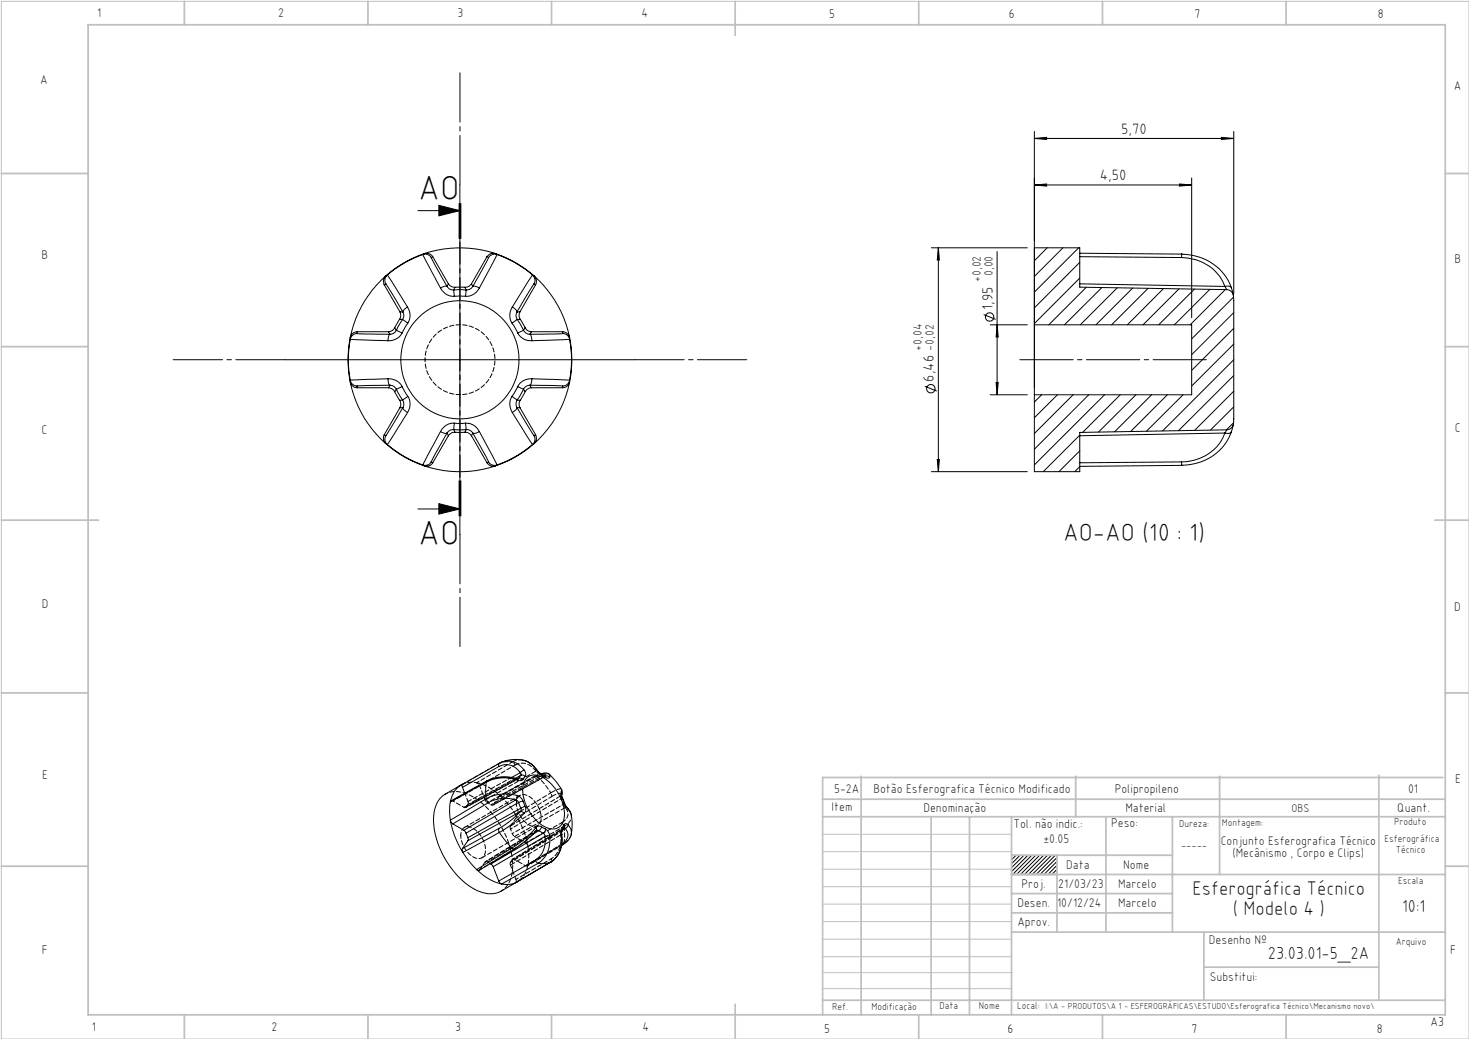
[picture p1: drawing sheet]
<svg xmlns="http://www.w3.org/2000/svg" width="420mm" height="297mm" viewBox="0 0 420 297" stroke-linecap="round" stroke-linejoin="round" font-family="sans-serif">
<g fill="none" stroke="#000" stroke-width=".29">
<path d="M295.7 39.6l3.5-.3v.6zM295.7 37.6v73.2M295.7 39.6h57M349.2 39.3l3.5 .3-3.5 .3zM352.7 37.6v46.4M125.5 58.7l6 1.5-6 1.5zM131.3 58.2v10M131.5 52.8v100.1M131.5 58.2v10M131.8 58.2v10M295.7 52.9l3.5-.3v.6zM295.7 52.9h45"/>
<path d="M337.2 52.6l3.5 .3-3.5 .3zM340.7 50.9v39.9M110.3 78.9a2.06 2.06 0 0 0-.4 2.5M110.3 78.9a31.7 31.7 0 0 0-10.1 17.5M110.7 78.6l5.8 9.2M110.7 78.6a1.96 1.96 0 0 0-.4 2.5M110.7 78.6l-.4 .3M119.5 60.2h12M120.9 72.7l5 9.6M120.9 72.7a31.4 31.4 0 0 0-10.2 5.9M120.9 72.7a2.07 2.07 0 0 1 2.4 .9M121.4 72.5l-.5 .2"/>
<path d="M121.4 72.5a2.09 2.09 0 0 1 2.3 .9M121.4 72.5a32.6 32.6 0 0 0-11.1 6.4M121.4 72.5a32.1 32.1 0 0 1 20.2 0M123.3 73.6l4.5 8.3M123.7 73.4l-.4 .2M123.7 73.4l4.5 7.7M139.2 73.4l-4.4 7.7M139.2 73.4l.5 .2M139.7 73.6l-4.5 8.3M141.6 72.5l.5 .2M141.6 72.5a2.05 2.05 0 0 0-2.4 .9M141.6 72.5a32.3 32.3 0 0 1 11.1 6.4"/>
<path d="M142.1 72.7l-5 9.6M142.1 72.7a31.4 31.4 0 0 1 10.2 5.9M142.1 72.7a2.07 2.07 0 0 0-2.4 .9M152.3 78.6l-5.8 9.2M152.3 78.6a1.96 1.96 0 0 1 .4 2.5M152.3 78.6l.4 .3M152.7 78.9h.1a1.98 1.98 0 0 1 .3 2.5M152.7 78.9a32.3 32.3 0 0 1 10.1 17.5M266.3 70.8h27.4M268.3 70.8l.3 3.5h-.6zM268.3 70.8v64M285.1 71.9v41"/>
<path d="M295.7 70.8h13v11.3l42 .7a2.5 2.5 0 0 1 2 3v34.7a2.15 2.15 0 0 1-2 2.4l-42 .7v11.2h-13v-21.9M299.4 70.8l-3.7 3.7M303.9 70.8l-8.2 8.2M308.4 70.8l-12.7 12.7M308.7 75l-13 13M308.7 79.5l-13 13M308.7 72.4l29.1 .2M308.7 73.4l29.1 .2M337.8 72.7a14.9 14.9 0 0 1 14.3 9.5M337.8 72.6h.1M337.8 72.6v1M337.8 73.6a13.2 13.2 0 0 1 12.4 8.3"/>
<path d="M100.2 97a30.8 30.8 0 0 0 0 11.7M100.2 97l10.7 .4M100.2 96.4v.6M100.2 96.4a30.9 30.9 0 0 0 0 12.9M102.1 95.4l9.4 .2M102.1 95.4a1.96 1.96 0 0 0-1.9 1.6M102.1 94.8a1.94 1.94 0 0 0-1.9 1.6M102.1 94.8v.6M102.1 94.8h9M109.9 81.4l4.4 7.7M110.3 81.1l4.9 8.1M110.3 81.1l-.4 .3"/>
<path d="M111.1 94.8l.4 .8M111.5 95.6a2.01 2.01 0 0 0-.6 1.8M112.9 93.7l.4 .7M112.9 93.7a1.98 1.98 0 0 1-1.8 1.1M113.3 94.4a1.91 1.91 0 0 1-1.8 1.2M113.3 94.4l1.7 .8M114.3 91.3h.8M114.3 91.3l-1.4 2.4M114.3 89.1a2.08 2.08 0 0 1 0 2.2M114.3 89.1l.9 .1M115 95.2a4.1 4.1 0 0 1-4.1 2.2M115.1 91.3l1.5 1.1"/>
<path d="M115.1 91.3l-1.8 3.1M115.2 89.2a1.93 1.93 0 0 1-.1 2.1M116.5 87.8a4.2 4.2 0 0 1 .1 4.6M116.5 87.8a2.12 2.12 0 0 0-1.3 1.4M116.6 92.4l-1.6 2.8M125.9 82.3l.4 .6a3.9 3.9 0 0 0 3.6 1.8M127.8 81.9a1.93 1.93 0 0 0 1.9 1M127.8 81.9a2.24 2.24 0 0 0-1.9 .4M128.2 81.1a2.11 2.11 0 0 0 1.9 1M128.2 81.1l-.4 .8M129.7 82.9l.2 1.8M129.7 82.9h3.6"/>
<path d="M129.9 84.7h3.2M130.1 82.1l-.4 .8M130.1 82.1h2.8M132.9 82.1l.4 .8M133.3 82.9l-.2 1.8M134.8 81.1a2.05 2.05 0 0 1-1.9 1M134.8 81.1l.4 .8M135.2 81.9a2.09 2.09 0 0 1-1.9 1M135.2 81.9a2.24 2.24 0 0 1 1.9 .4M137.1 82.3a4.2 4.2 0 0 1-4 2.4M146.4 92.4l1.6 2.8M146.5 87.8a4.2 4.2 0 0 0-.1 4.6"/>
<path d="M146.5 87.8a2.12 2.12 0 0 1 1.3 1.4M147.8 89.2a1.96 1.96 0 0 0 .1 2.1M147.9 91.3l-1.5 1.1M147.9 91.3l1.8 3.1M148 95.2a4.2 4.2 0 0 0 4 2.2M148.7 89.1a1.99 1.99 0 0 0 0 2.2M148.7 89.1l-.9 .1M148.7 91.3h-.8M148.7 91.3l1.4 2.4M149.7 94.4a2.05 2.05 0 0 0 1.8 1.2M149.7 94.4l-1.7 .8M150.1 93.7l-.4 .7"/>
<path d="M150.1 93.7a1.94 1.94 0 0 0 1.8 1.1M151.5 95.6a2.01 2.01 0 0 1 .5 1.8M151.9 94.8l-.4 .8M151.9 94.8h9M152.7 81.1l-4.9 8.1M152.7 81.1l.4 .3M153.1 81.4l-4.4 7.7M160.9 95.4l-9.4 .2M160.9 95.4a1.96 1.96 0 0 1 1.9 1.6M160.9 94.8a2.05 2.05 0 0 1 1.9 1.6M160.9 94.8v.6M162.8 97l-10.8 .4"/>
<path d="M162.8 97a30.8 30.8 0 0 1 0 11.7M162.8 96.4v.6M162.8 96.4a30.9 30.9 0 0 1 0 12.9M281.2 89.9l3.5 1.4M283.1 92.8h10.6M285.1 92.8l.3 3.5h-.6zM295.7 92.8h45v20.1h-45zM308.7 81.1l41.5 .8M310.6 82.1l-10.7 10.7M315 82.2l-10.7 10.6M319.4 82.3l-10.5 10.5M323.8 82.3l-10.5 10.5"/>
<path d="M328.3 82.4l-10.5 10.4M332.7 82.5l-10.4 10.3M337.1 82.6l-10.3 10.2M341.5 82.7l-10.2 10.1M345.9 82.7l-10.1 10.1M350.2 81.9l.5 .9M350.2 81.9a1.68 1.68 0 0 1 1.9 .3M350.3 82.8l-10 10M352.1 82.2l.5 2.3M352.7 84.9l-12 12M352.7 89.4l-12 12M352.7 93.9l-12 12"/>
<path d="M352.7 98.4l-12 11.9M81.5 102.8h100M100.2 108.7a1.96 1.96 0 0 0 1.9 1.6M100.2 108.7v.6M100.2 109.3a1.94 1.94 0 0 0 1.9 1.5M100.2 109.3a31.8 31.8 0 0 0 10.1 17.5M102.1 110.8h9M102.1 110.3v.5M110.9 108.3h.8a4 4 0 0 1 3.3 2.2M110.9 108.3l-10.7 .4M110.9 108.3a2.16 2.16 0 0 0 .6 1.8M111.1 110.8a2.13 2.13 0 0 1 1.8 1.2"/>
<path d="M111.5 110.1a1.95 1.95 0 0 1 1.8 1.2M111.5 110.1l-9.4 .2M111.5 110.1l-.4 .7M112.9 112l1.4 2.4M113.3 111.3l1.8 3.1M113.3 111.3l-.4 .7M114.3 114.4a1.99 1.99 0 0 1 0 2.2M114.3 116.6l-4.4 7.7M115 110.5l1.6 2.8M115 110.5l-1.7 .8M115.1 114.4a1.97 1.97 0 0 1 .1 2.1M115.1 114.4h-.8"/>
<path d="M115.2 116.5a2.12 2.12 0 0 0 1.3 1.4M115.2 116.5l-4.9 8M115.2 116.5l-.9 .1M116.5 117.9l-5.8 9.2M116.6 113.3a4.3 4.3 0 0 1-.1 4.6M116.6 113.3l-1.5 1.1M146.4 113.3a4.2 4.2 0 0 0 .1 4.6M146.4 113.3l1.5 1.1M146.5 117.9l5.8 9.2M147.8 116.5a2.12 2.12 0 0 1-1.3 1.4M147.8 116.5l4.9 8M147.8 116.5l.9 .1"/>
<path d="M147.9 114.4a1.91 1.91 0 0 0-.1 2.1M147.9 114.4h.8M148 110.5l-1.6 2.8M148 110.5l1.7 .8M148.7 116.6l4.4 7.7M148.7 114.4a2.1 2.1 0 0 0 0 2.2M149.7 111.3l-1.8 3.1M149.7 111.3l.4 .7M150.1 112l-1.4 2.4M151.5 110.1a1.94 1.94 0 0 0-1.8 1.2M151.5 110.1l9.4 .2M151.5 110.1l.4 .7"/>
<path d="M151.9 110.8a2.16 2.16 0 0 0-1.8 1.2M151.9 110.8h9M152 108.3l10.8 .4M152 108.3h-.6a3.9 3.9 0 0 0-3.4 2.2M152 108.3a2.16 2.16 0 0 1-.5 1.8M160.9 110.3v.5M162.8 108.7a1.96 1.96 0 0 1-1.9 1.6M162.8 108.7v.6M162.8 109.3a1.98 1.98 0 0 1-1.9 1.5M162.8 109.3a31.8 31.8 0 0 1-10.1 17.5M264.4 110.4l3.4 1.4M283.1 112.9h10.6"/>
<path d="M284.8 109.3h.6l-.3 3.6zM297.8 112.9l-2.1 2M302.3 112.9l-6.6 6.5M306.8 112.9l-11.1 11M311.3 112.9l-15.6 15.5M315.8 112.9l-20.1 20M320.3 112.9l-10.8 10.7M324.8 112.9l-10.7 10.6M329.2 112.9l-10.5 10.5M333.8 112.9l-10.5 10.5M338.2 112.9l-10.4 10.4M352.7 102.8l-20.3 20.4"/>
<path d="M352.7 107.3l-15.8 15.8M352.7 111.8l-11.2 11.2M352.7 116.3l-6.6 6.6M109.9 124.3a1.95 1.95 0 0 0 .4 2.5M109.9 124.3l.4 .2M110.3 126.8l.4 .3M110.3 126.8a32 32 0 0 0 11.1 6.4M110.3 124.5a2.02 2.02 0 0 0 .4 2.6M110.7 127.1a32.2 32.2 0 0 0 10.2 5.8M120.9 132.9l.5 .3M121.4 133.2a32.1 32.1 0 0 0 20.2 0M123.3 132a1.96 1.96 0 0 1-2.4 .9"/>
<path d="M123.3 132l.4 .3M123.7 132.3v.1a2.04 2.04 0 0 1-2.3 .8M125.9 123.4l-5 9.5M125.9 123.4a2.02 2.02 0 0 0 1.9 .4M127.8 123.8l-4.5 8.2M127.8 123.8l.4 .8M128.2 124.6l-4.5 7.7M129.7 122.8a1.96 1.96 0 0 0-1.9 1M129.7 122.8h3.6M129.7 122.8l.4 .8M129.9 121h3.2M129.9 121a4.1 4.1 0 0 0-4 2.4"/>
<path d="M129.9 121l-.2 1.8M130.1 123.6a2.05 2.05 0 0 0-1.9 1M130.1 123.6h2.8M131.3 137.5v10M131.5 137.5v10M131.8 137.5v10zM132.9 123.6a1.91 1.91 0 0 1 1.9 1M133.1 121a4.2 4.2 0 0 1 4 2.4M133.1 121l.2 1.8M133.3 122.8a2 2 0 0 1 1.9 1M133.3 122.8l-.4 .8M134.8 124.6l4.4 7.7"/>
<path d="M135.2 123.8l4.5 8.2M135.2 123.8l-.4 .8M137.1 123.4l5 9.5M137.1 123.4a2.02 2.02 0 0 1-1.9 .4M139.2 132.3a2.03 2.03 0 0 0 2.4 .9M139.7 132a1.96 1.96 0 0 0 2.4 .9M139.7 132l-.5 .3M142.1 132.9l-.5 .3M152.3 127.1a32.2 32.2 0 0 1-10.2 5.8M152.7 124.5a2.02 2.02 0 0 1-.4 2.6M152.7 126.8l-.4 .3M152.7 126.8a31.7 31.7 0 0 1-11.1 6.4"/>
<path d="M153.1 124.3v.1a1.96 1.96 0 0 1-.4 2.4M153.1 124.3l-.4 .2M266.3 134.8h27.4M268 131.3h.6l-.3 3.5zM308.7 124.4l-10.4 10.4M308.7 128.9l-5.9 5.9M308.7 133.4l-1.4 1.4M337.8 133h.1M337.8 133l-29.1 .3M337.8 132v1M337.8 132l-29.1 .3M350.2 123.8a12.9 12.9 0 0 1-12.4 8.2"/>
<path d="M350.2 123.8l-41.5 .8M352 123.4a14.6 14.6 0 0 1-14.2 9.6M352.6 121.3v.3a3.3 3.3 0 0 1-.9 2.2h-1.5M352.7 120.8l-2 2.1-.5 .9M119.5 145.5h12M125.5 144l6 1.5-6 1.5zM142.6 219.1a4.6 4.6 0 0 1 6.2 1.8M142.6 219.1l-10.4 6M142.7 218.3l-10.5 5.9v.9M142.7 218.3l-.1 .8M143.4 217.9l-.7 .4M143.4 217.9a5.4 5.4 0 0 1 6.5 2.3"/>
<path d="M149.5 217.3a10.2 10.2 0 0 0-6.1 .6M149.5 217.3a6.2 6.2 0 0 1 3.9 2.7M149.5 217.3l1.1 .3a6.6 6.6 0 0 1 2.6 2.3M153.2 219.9l1.6 1.6M153.2 219.9l.2 .1M153.4 220l1.2 1.1M128.8 234.5l.7 1M128.8 229.2l-.2 1.9 .2 3.4M128.8 234.5a24.9 24.9 0 0 0 3.6 9.2M129.5 235.5l3.1 1.8M131.9 224.4l-4.7 2.6a8.3 8.3 0 0 0-3.2 8.1 24.7 24.7 0 0 0 12.6 19.5 7.4 7.4 0 0 0 6.7 .1l4.5-2.6M132.2 225.1l.7 1.6"/>
<path d="M132.4 224.1a6.5 6.5 0 0 0-3.6 5.1M132.6 237.3l.6 .9M133.2 238.2l.6 1.3M133.8 239.5v.8M139 223.5l-.1 1.7 .1 3.1M139 228.3l.7 1.1M139 228.3l-10.2 6.2M139 223.5l-10.2 5.7M139.2 223.2l-10.3 5.7-.1 .3M139.2 223.2l-.2 .3M139.2 223.2h.1M139.7 229.4l-10.2 6.1"/>
<path d="M142.6 236.8l.2 1.1M142.6 236.8l-10.4 5.8M142.8 237.9l3.6 4.5M142.8 237.9l-10.4 5.8M147.5 228.7a10.1 10.1 0 0 0-7.8 .7M147.5 228.7l.5 .3 .3 .4M147.5 228.7l-14.9 8.6M147.7 222.6a11.1 11.1 0 0 0-8.4 .6M147.7 222.6l.5 .1M147.7 222.6l.2 .4M147.9 227.4l1.1 .8 .5 .8M147.9 227.4a12.1 12.1 0 0 0-8.9 .9"/>
<path d="M147.9 223a11.7 11.7 0 0 0-8.9 .5M147.9 227.4l-.4 1.3M148.3 229.4l.6 1.6M148.3 229.4l-15.1 8.8M148.3 222.5l.6-.1 .6 .4M148.3 222.5l-.2 .2M148.3 222.5l-.3 .1M148.8 232a24.8 24.8 0 0 1-6.2 4.8M148.8 232l.7 .1 .4 .4M148.8 220.9l.2 .4-.1 .3M148.8 232l-15 8.3M148.8 220.9l-2.5 1.3"/>
<path d="M148.9 231l.1 .6-.2 .4M148.9 231l-15.1 8.5M148.9 221.6l-.6 .9M148.9 221.6a.91 .91 0 0 1 1.2 .4M148.9 221.6l-1.6 .9M149.5 229l.6 1.5M149.5 222.8l-.7 .4-.9-.2M149.5 229l-1.2 .4M149.9 232.5l-3.2 2.8-3.9 2.6M149.9 220.2l.4 1.1-.2 .7M149.9 220.2l-1.1 .7M150.1 230.5l.2 .9-.4 1.1"/>
<path d="M150.1 222l-.6 .8M150.1 230.5l-1.2 .5M150.6 222.4a4 4 0 0 1 5 .1 12.5 12.5 0 0 1 5.6 11.7 3.5 3.5 0 0 1-5.6 2.1 12.7 12.7 0 0 1-6-12l.5-1.3zM153.2 236.6l-3.5 3.5-3.3 2.3M153.2 236.6l.2 .5-.1 .4M153.3 237.5a28.3 28.3 0 0 1-6.2 5.2M154.1 237.5l-.4-.2-.4 .2M154.1 237.5l1.2 .7M154.1 237.5l-1.7 1M154.6 221.1l1.2 .7M154.6 221.1l.2 .4M154.7 221.2a2.1 2.1 0 0 1 2.4 .1"/>
<path d="M154.8 221.5l1.2 .7M154.8 236.3l1.2 .7M154.8 236.3l-.9-.2-.7 .5M154.8 236.3l-.7 1.2M154.9 221.3l.8-.1 .2 .7M155.3 238.2l-14.9 8.8M155.3 238.2l.5 .9M155.8 221.8l.2 .2M155.8 239.1a6.7 6.7 0 0 1-2.8 6.8M155.8 221.8l.2 .4M155.8 239.1l-14.8 8.7M155.9 221.9h.8l.5 .2"/>
<path d="M156 237l.6 .6 .6 1.3M156 237l-.2 .7-.5 .5M157.1 221.3l1.6 1.8 1.8 2.6M157.1 221.4l.1 .7M157.1 221.3v.1M157.2 222.1l-.6 .4-.6-.3M157.2 238.9a8 8 0 0 1-3.3 7.9M157.2 238.9l-1.4 .2M160.5 226.3l-.1 .6 .3 1.1M160.5 238.6a7.5 7.5 0 0 1-3 7.8M160.5 226.3l.1 .8M160.5 225.7v.6"/>
<path d="M160.5 225.7l.2 .5-.1 .9M160.6 227.1l.2 .9M160.6 238.6a7.9 7.9 0 0 1-2.3 7.2M160.7 237.6v1h-.2M160.7 228l.5 1.5M160.7 236.6l-.3 .9 .1 1.1M160.7 228h.1M160.8 228l.6 1.6M161.2 235.8l.1 .1a1.37 1.37 0 0 1-.7 1.7l.2-.5-.1-.5M161.2 229.5l1.3 1.8M161.2 235.8l.7-.4 .6 .4M161.2 235.8l-.5 .8"/>
<path d="M161.2 229.5l.2 .1M161.3 236.7l.3 .1M161.4 229.6l.9 1.4M161.6 236.8a2.71 2.71 0 0 1-.9 4.5M161.6 236.8l-.7 .4M162.3 231l.9 1.4M162.3 231l.2 .3M162.5 235.8l-.3 .6-.6 .4M162.5 231.3l.8 1.7M163.3 233a15.2 15.2 0 0 1 0 5.4l.1-.3a3.2 3.2 0 0 0-.9-2.3M163.3 238.5a4.5 4.5 0 0 1-2.3 2.9M163.3 233h.1"/>
<path d="M132.2 242.6v.6l.2 .5M132.4 243.7l1.3 2 2.6 2.9M133.8 240.3l-1.6 2.3M136.3 248.6l.6 .2M136.3 248.6a15 15 0 0 0 7.1 4.1M140.2 246.9l.2 .1M140.4 247l.6 .8M141 247.8l1.6 4M142.6 251.8l.8 .9M146.4 242.4l-10.1 6.2M146.4 242.4l.7 .3M147.1 242.7l-10.2 6.1"/>
<path d="M147.4 252.3a6.7 6.7 0 0 1-4 .4M148.3 251.8l-.9 .5M153 245.9l.9 .9M153 245.9l-10.4 5.9M153.9 246.8l-10.5 5.9M157.5 246.4a6.6 6.6 0 0 1-3.6 .4M157.5 246.4l-10.1 5.9M157.6 246.3h.1M157.6 246.3l-.1 .1M157.6 246.3l-10.1 6M160.6 241.4h.4M161 241.4h.1"/>
<path d="M161 241.4l-.4 .3M289.4 244.5l-.2 .1M290.5 244.5l-1.3 1.3M291.6 244.5l-2.4 2.4M292.8 244.5l-3.6 3.5M293.9 244.5l-4.7 4.7M295 244.5l-5.5 5.5M296.1 244.5l-5.5 5.5M297.3 244.5l-5.6 5.5M298.4 244.5l-5.5 5.5M299.5 244.5l-5.5 5.5M300.6 244.5l-5.5 5.5"/>
<path d="M301.7 244.5l-5.5 5.5M302.2 245.1l-4.8 4.9M302.2 246.2l-3.7 3.8M302.2 247.4l-2.6 2.6M302.2 248.5l-1.5 1.5M302.2 249.6l-.3 .4"/>
<circle cx="282.9" cy="90.6" r="1.2"/>
<circle cx="131.5" cy="102.8" r="16.9"/>
<circle cx="266.1" cy="111.1" r="1.2"/>
</g>
<path d="M290.7 102.8h55" fill="none" stroke="#000" stroke-width=".29" stroke-dasharray="15.2 1.3 1.3 1.3" stroke-dashoffset="-.8"/>
<path d="M131.5 52.8v-32M81.5 102.8h-32M181.5 102.8h32M131.5 152.8v32" fill="none" stroke="#000" stroke-width=".29" stroke-dasharray="15.2 1.3 1.3 1.3" stroke-dashoffset="1.1"/>
<path d="M131.5 58.2v89.3" fill="none" stroke="#000" stroke-width=".29" stroke-dasharray="6.3 1.3 1.3 1.3" stroke-dashoffset="-.8"/>
<path d="M.4 .4h419.6v296.6h-419.6zM235.2 238.5h54M235.2 258.4h54M235.2 248.5h54M235.2 253.5h54M235.2 243.4h54M289.2 244.5h13v5.5M235.2 263.5h54M235.2 268.5h54M235.2 273.5h54M235.4 278h54M235.3 282.6h54" fill="none" stroke="#c0c0c0" stroke-width=".29"/>
<path d="M289.2 244.5v5.5" fill="none" stroke="#c0c0c0" stroke-width=".35"/>
<g fill="none" stroke="#c0c0c0" stroke-width=".5">
<path d="M25.2 7.1h388v283h-388zM52.7 .4v6.7M105.2 .4v6.7M157.7 .4v6.7M210.2 .4v9.7M262.7 .4v6.7M315.2 .4v6.7M367.7 .4v6.7M.4 49.6h24.8M413.2 49.6h6.8M.4 99.1h24.8M413.2 99.1h6.8"/>
<path d="M.4 148.7h27.8M410.2 148.7h9.8M.4 198.1h24.8M413.2 198.1h6.8M235.2 233.5h178M235.2 228.5h178M246.2 221.9v68.2M266.2 233.5v56.6M277.2 233.5v56.6M289.2 233.5v56.6M307.6 221.9v11.6M316.2 233.5v32.9"/>
<path d="M335.2 233.5v32.9M348.7 221.9v28.1M394.2 221.6v64.3M412.5 222.2h-177.3v67.9M.4 247.6h24.8M289.2 250h124M289.2 255.4h46M289.2 244.5h46M302.2 244.5v21.9M413.2 247.6h6.8M289.2 266.4h124M289.2 260.9h46"/>
<path d="M344.2 266.4v19.5M344.2 276.5h50M52.7 290.1v6.9M105.2 290.1v6.9M157.7 290.1v6.9M210.2 287.1v9.9M235.2 285.9h178M262.7 290.1v6.9M315.2 290.1v6.9M367.7 290.1v6.9"/>
</g>
<g fill="#000">
<path d="M349.2 39.3l3.5 .3-3.5 .3zM295.7 39.6l3.5-.3v.6z"/>
<path d="M295.7 52.9l3.5-.3v.6zM337.2 52.6l3.5 .3-3.5 .3z"/>
<path d="M125.5 58.7l6 1.5-6 1.5zM125.5 144l6 1.5-6 1.5z"/>
<path d="M285.1 92.8l.3 3.5h-.6zM284.8 109.3h.6l-.3 3.6zM268.3 70.8l.3 3.5h-.6zM268 131.3h.6l-.3 3.5z"/>
</g>
<g fill="none" stroke="#000" stroke-width=".29" stroke-dasharray="1.3 .6" stroke-dashoffset=".7">
<path d="M121.5 102.8a10 10 0 0 1 14.7-8.8 10 10 0 0 1 .9 17.1 10 10 0 0 1-15.5-7.2l-.1-1.1M142.8 218.2a6.5 6.5 0 0 1 3.6-.4M129.5 228.9l3.1 1.9M133.1 230.8l15-8.1M140.9 230.1l14.9-8.1M146 237l14.5-8.7M146 237l.5 1.3M147.1 239.1l3.2 1.8M153.4 237.4l-14.6 8.9M154.1 221.1l1.2 .8M155.3 221.9l-14.9 8.1M160.5 237.7l-14.5 8.8"/>
<path d="M160.5 235.2l.7 1.1M138.7 246.4l14.5-8.8M150.3 247.5l-3.2-1.8"/>
</g>
<g fill="none" stroke="#000" stroke-width=".29" stroke-dasharray="1.3 .6" stroke-dashoffset=".6">
<path d="M147.3 218.7l-.4-.6-.5-.3M136.3 223.8l.8 .8M139.4 229.5l1 .5M147.4 232.8l.1 1.1M152.4 238.4l-13 8M153.9 222.2l1.9 2.1 1.7 2.3M154.1 221.1l-.9-.7M154.9 221.2l-1.8 .8M157.6 227.7l.1-.5-.2-.6M160.3 238.7a6.7 6.7 0 0 1-2.7 6.8M161.3 236.7l-14.7 8.9M146.5 245.7l14.6-8.9"/>
<path d="M150.3 240.9l.7 1.1M150.8 247.5l9.8-5.8"/>
</g>
<path d="M147.3 218.7a4.5 4.5 0 0 1 5.9 1.7M161 237.2l-13.9 8.5M161.2 236.3l.2 2.5-.2 2.3" fill="none" stroke="#000" stroke-width=".29" stroke-dasharray="1.3 .6" stroke-dashoffset=".1"/>
<g fill="none" stroke="#000" stroke-width=".29" stroke-dasharray="1.3 .6" stroke-dashoffset=".5">
<path d="M146.4 217.8l-10.1 6M127.3 227a8.2 8.2 0 0 1 8.6 1.2 24.6 24.6 0 0 1 10.6 20.7 7.3 7.3 0 0 1-3.2 5.8M129.5 228.9l10.3-5.7M132.4 224.1a6.5 6.5 0 0 1 3.9-.3M137.1 224.6l10.2-5.9M138.7 228.7l.7 .8M139.8 223.2a10.4 10.4 0 0 1 7.7-.5M142.6 227.8l.5-.2 .4 .3M145.9 236.1l.1 .9M146.5 238.3l.6 .8M147.4 222.5l-13.6 7.5M153.2 237.6a29.1 29.1 0 0 1-5.9 4.9"/>
<path d="M160.3 238.7l.2-1M160.5 235.2l-10.2 5.7M161.1 236.8l-.6 .9M161.6 230.9l-.5-1M140.2 246.9l-.8-.5M147.5 251.4l.1 .7-.2 .2M151 242l10.2-5.7M157.5 246.4l.8-.6M157.6 245.5l-10.1 5.9"/>
</g>
<g fill="none" stroke="#000" stroke-width=".29" stroke-dasharray="1.3 .6">
<path d="M142.8 218.2h.1M149.5 217.3l-1.3-.1-1.8 .6M129 228.9h.5M132.3 224.2l.1-.1M139.8 223.2h-.5M147.5 222.7l.2-.1M148.1 222.7v-.1M148.7 227.4l-15.9 9.1M153.1 222l.1-.1M153.2 221.9h.1M153.2 237.6l.1-.1M153.2 237.6l.2-.2"/>
<path d="M153.2 220.4l.2-.5M154.1 221.1h.5M155.3 221.9l.5-.1M155.8 222l.3-.1M155.8 221.9h-.5M155.8 221.9h.2M155.8 221.9l.1-.1M160.3 238.7l.4-.1M160.3 227.5l.3-.4M160.5 237.7l.1-.1M160.5 228.3l.3-.3M160.6 227.1h.1"/>
<path d="M160.7 237.6h-.1M161.1 236.8l.3-.2M161.1 236.8l.2-.2M161.1 229.9l.3-.3M161.4 236.6l-.1 .1M163.3 238.5l.1-.1M163.4 233l-.2-.6M137.1 248.7l-.1 .1M137.8 245.2l15.9-9.2M147.3 242.5l-.1 .1M157.6 246.3h.1M160.5 241.3h.2"/>
<path d="M160.5 241.3l.1 .1M161.1 241.4l.1-.3"/>
</g>
<g fill="none" stroke="#000" stroke-width=".29" stroke-dasharray="1.3 .6" stroke-dashoffset=".4">
<path d="M131.7 238.8a2.23 2.23 0 0 1 1.3-2.4 2.23 2.23 0 0 1 2.6 .6 7 7 0 0 1 2.9 7.4 2.25 2.25 0 0 1-3.6 .3 7.9 7.9 0 0 1-3.2-5.9M132.6 230.8l.7-.1M133.3 230.7l.5-.7M133.8 230v-.9M137.1 224.6l1.6 4.1M140.4 230h.6M143.5 227.9l2 2.3 1.9 2.6M143.5 227.9l10.4-5.7M147.4 232.8a25.6 25.6 0 0 1 3.6 9.2M147.5 233.9l10.1-6.2M147.6 229.6a2.23 2.23 0 0 1 1.3-2.4 2.23 2.23 0 0 1 2.7 .6 7 7 0 0 1 2.8 7.4 2.25 2.25 0 0 1-3.6 .3 7.9 7.9 0 0 1-3.2-5.9M153.1 222l-10.5 5.8"/>
<path d="M153.2 221.9l-10.4 5.7M153.2 221.9l.7 .3M157.5 226.6l-10.1 6.2M160.5 228.3l-.2-.8M161.2 236.3a3.2 3.2 0 0 0 2.1-3.3M161.6 230.9l.7 .1M139.4 246.4h-.7M145.9 247.3l1.6 4.1M146 246.5l-.1 .8M146.5 245.7l-.5 .8M147.1 245.7h-.6M147.3 242.5l-10.2 6.2"/>
<path d="M150.3 247.5l10.2-6.2M151 247.2l-.4 .4-.3-.1M157.6 245.5v.8M161.2 241.1l-10.2 6.1"/>
</g>
<path d="M133.3 230.7l14.7-8.1M141 230l14.8-8.1M147.5 222.7l-14.9 8.1M157.6 227.7l1.4-.7a1.05 1.05 0 0 1 1.4 0l-.1 .5M151 247.2a7 7 0 0 1-2.7 4.6" fill="none" stroke="#000" stroke-width=".29" stroke-dasharray="1.3 .6" stroke-dashoffset="-.2"/>
<path d="M147.1 239.1l14.5-8.2M153.2 220.4l-14.5 8.3M153.9 222.2a3.6 3.6 0 0 1 3.1-.9M160.3 227.5l-14.4 8.6M160.5 225.6a2.84 2.84 0 0 0-2.6 .8l-.4 .2M161.6 230.9a2.6 2.6 0 0 1-1.1 4.3M163.3 238.5l-.6 1.4-1.5 1.2M145.9 247.3l14.4-8.6M151 242a15 15 0 0 1 0 5.2" fill="none" stroke="#000" stroke-width=".29" stroke-dasharray="1.3 .6" stroke-dashoffset="-.1"/>
<path d="M142.8 218.2l.6-.3M132.4 224.1l10.4-5.9M133.8 229.1l-.9-2.4M136.3 223.8a14.7 14.7 0 0 1 7.2 4.1M148.1 222.6l-.6 .1" fill="none" stroke="#000" stroke-width=".29" stroke-dasharray="1.3 .6" stroke-dashoffset=".3"/>
<path d="M133.8 229.1l12.5-6.9M141 230l1.6-2.2M147.5 233.9l-1.6 2.2M138.7 246.4l-1.6 2.3" fill="none" stroke="#000" stroke-width=".29" stroke-dasharray="1.3 .6" stroke-dashoffset=".2"/>
<path d="M139.4 229.5l14.7-8.4M161.1 229.9l-14.6 8.4" fill="none" stroke="#000" stroke-width=".29" stroke-dasharray="1.3 .6" stroke-dashoffset=".8"/>
<path d="M154.8 221.2l-1.6 .7M160.5 228.3l.6 1.6" fill="none" stroke="#000" stroke-width=".29" stroke-dasharray="1.3 .6" stroke-dashoffset=".9"/>
<g font-size="10">
<text x="119.5" y="57.2">AO</text>
<text x="119.5" y="155.8">AO</text>
</g>
<text font-size="7.1" x="304" y="154.7">AO-AO (10 : 1)</text>
<g font-size="5.6">
<text x="341" y="255.9">Esferográfica Técnico</text>
<text x="352.5" y="261.6">( Modelo 4 )</text>
</g>
<g font-size="4.9">
<text x="400.9" y="260.6">10:1</text>
<text x="362.5" y="274">23.03.01-5_2A</text>
</g>
<g font-size="4.3">
<text x="320.6" y="38.3">5,70</text>
<text x="314.4" y="51.6">4,50</text>
<text x="283.8" y="88.6" transform="rotate(-90 283.8 88.6)">1,95</text>
<text x="267" y="109.1" transform="rotate(-90 267 109.1)">6,46</text>
</g>
<g font-size="3.6">
<text x="27.8" y="4.8">1</text>
<text x="79.5" y="4.9">2</text>
<text x="130.8" y="4.8">3</text>
<text x="183.4" y="4.9">4</text>
<text x="237.1" y="5.1">5</text>
<text x="288.4" y="5.2">6</text>
<text x="341.5" y="5.1">7</text>
<text x="394" y="5.2">8</text>
<text x="11.5" y="24">A</text>
<text x="415.7" y="25.8">A</text>
<text x="11.8" y="74.1">B</text>
<text x="415.8" y="75.1">B</text>
<text x="11.8" y="124">C</text>
<text x="416" y="123.5">C</text>
<text x="12" y="173.7">D</text>
<text x="415.8" y="174.7">D</text>
<text x="12" y="222.6">E</text>
<text x="238.5" y="226.5">5-2A</text>
<text x="249.7" y="226.5">Botão Esferografica Técnico Modificado</text>
<text x="318.7" y="226.6">Polipropileno</text>
<text x="402.6" y="226.6">01</text>
<text x="416" y="223.9">E</text>
<text x="237.8" y="231.9">Item</text>
<text x="264" y="232.2">Denominação</text>
<text x="321.8" y="232">Material</text>
<text x="399.5" y="232">Quant.</text>
<text x="289.7" y="236.7">Tol. não indic.:</text>
<text x="317.7" y="236.4">Peso:</text>
<text x="298.3" y="241.1">±0.05</text>
<text x="304.8" y="248.3">Data</text>
<text x="321.1" y="248.3">Nome</text>
<text x="292.1" y="253.9">Proj.</text>
<text x="302.6" y="253.9">21/03/23</text>
<text x="319.7" y="253.9">Marcelo</text>
<text x="290.9" y="259.3">Desen.</text>
<text x="302.2" y="259.3">10/12/24</text>
<text x="319.7" y="259.3">Marcelo</text>
<text x="290.9" y="264.8">Aprov.</text>
<text x="345.6" y="269.8">Desenho Nº</text>
<text x="12" y="272.6">F</text>
<text x="414.6" y="272.6">F</text>
<text x="345.9" y="280.4">Substitui:</text>
<text x="409" y="293.3">A3</text>
<text x="26.2" y="294.8">1</text>
<text x="77.6" y="294.8">2</text>
<text x="130.1" y="294.8">3</text>
<text x="183.7" y="294.7">4</text>
<text x="235.6" y="295.2">5</text>
<text x="288" y="295.2">6</text>
<text x="340.7" y="295.2">7</text>
<text x="393.6" y="295.2">8</text>
</g>
<g font-size="3.5">
<text x="349" y="241.6">Conjunto Esferografica Técnico</text>
<text x="352.4" y="245.1">(Mecânismo , Corpo e Clips)</text>
</g>
<g font-size="3.4">
<text x="280.4" y="80.6" transform="rotate(-90 280.4 80.6)">+0,02</text>
<text x="283.8" y="79" transform="rotate(-90 283.8 79)">0,00</text>
<text x="263.6" y="100.3" transform="rotate(-90 263.6 100.3)">+0,04</text>
<text x="267" y="100.3" transform="rotate(-90 267 100.3)">-0,02</text>
</g>
<g font-size="3.2">
<text x="369.3" y="232">OBS</text>
<text x="337.7" y="242.6">-----</text>
</g>
<g font-size="2.9">
<text x="337.1" y="236.4">Dureza:</text>
<text x="349.3" y="236.2">Montagem:</text>
<text x="398.6" y="235.9">Produto</text>
<text x="395.8" y="240.7">Esferográfica</text>
<text x="399.1" y="243.7">Técnico</text>
<text x="399.7" y="252.7">Escala</text>
<text x="399" y="270.1">Arquivo</text>
<text x="237.9" y="288.6">Ref.</text>
<text x="249.2" y="288.6">Modificação</text>
<text x="268.6" y="288.4">Data</text>
<text x="279.9" y="288.4">Nome</text>
<text x="290.9" y="288.4">Local:</text>
</g>
<text font-size="2.5" x="298.9" y="288.4">I:\A - PRODUTOS\A 1 - ESFEROGRÁFICAS\ESTUDO\Esferografica Técnico\Mecanismo novo\</text>
</svg>
